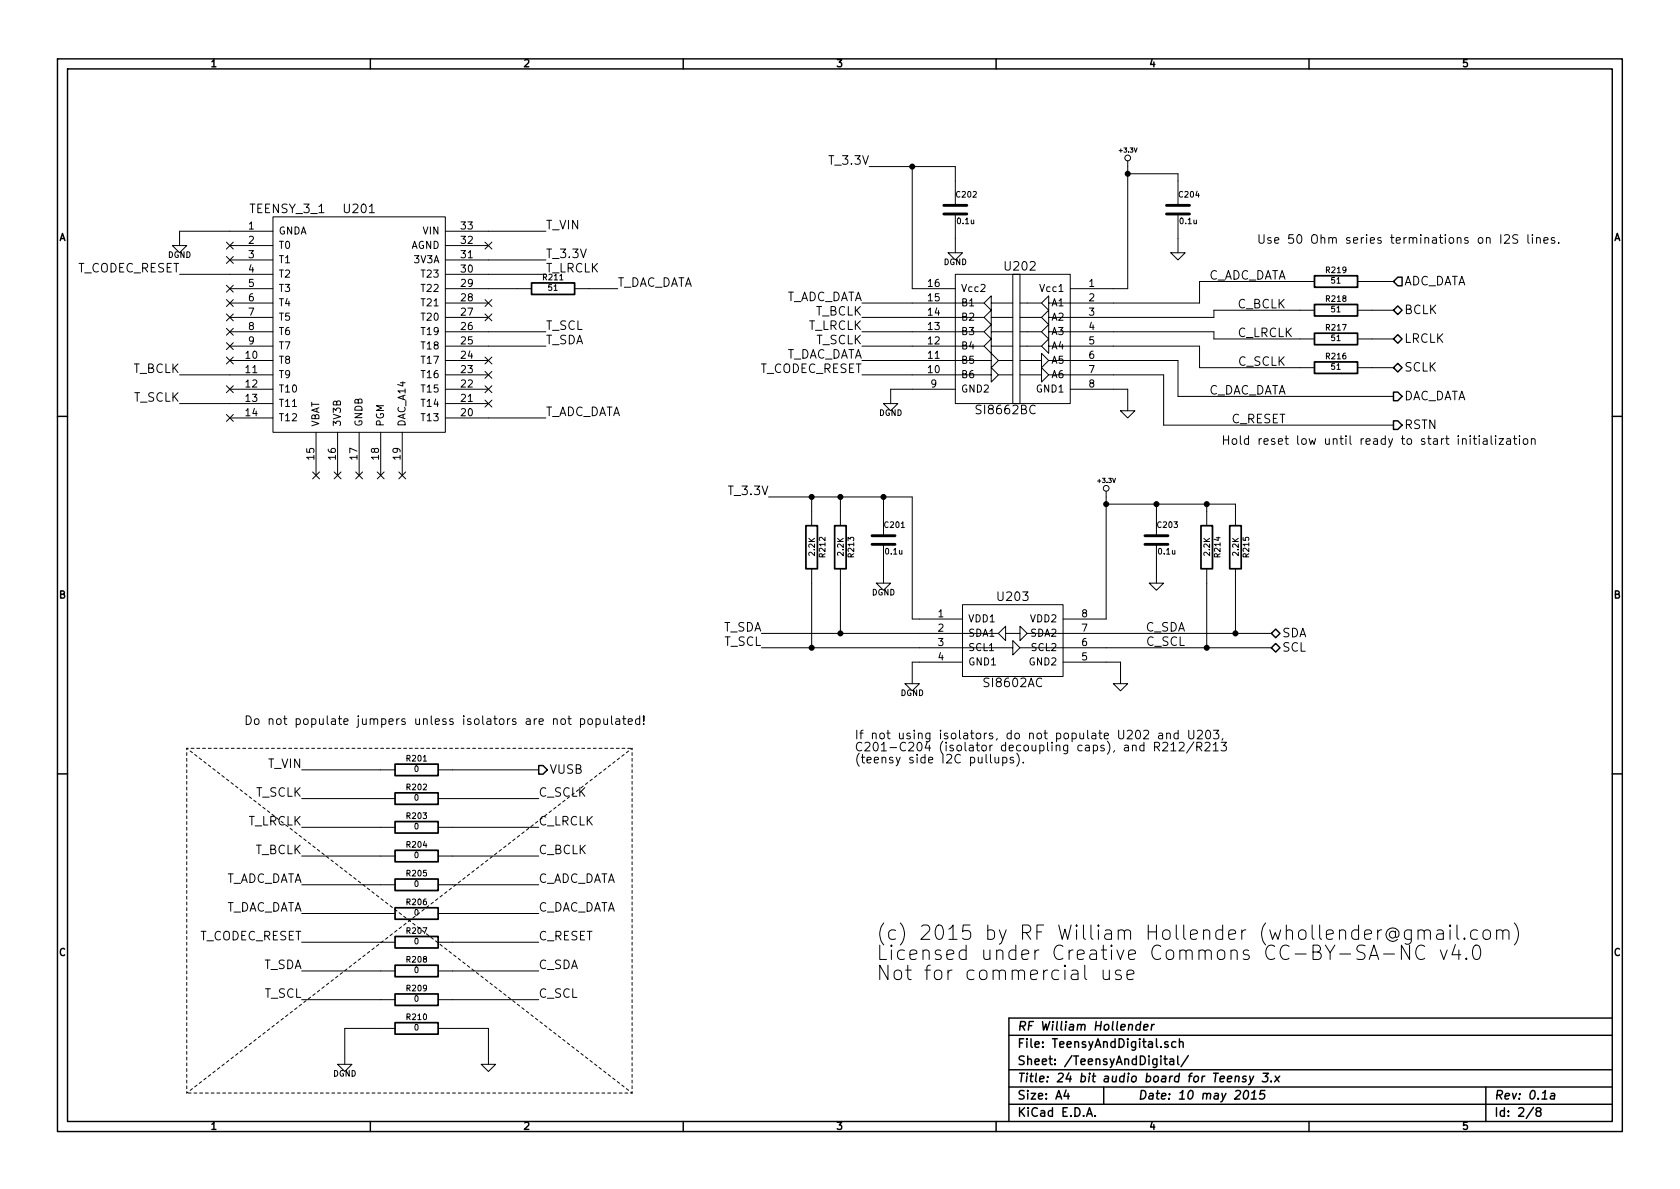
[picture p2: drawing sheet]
<svg xmlns="http://www.w3.org/2000/svg" width="297mm" height="210mm" viewBox="0 0 297 210" stroke-linecap="round" stroke-linejoin="round" font-family="sans-serif">
<g fill="none" stroke="#000" stroke-width=".25">
<path d="M10.2 10.4h276.6v189.7h-276.6zM11.9 12.2h273.2v186.1h-273.2zM65.5 10.4v1.8M120.8 10.4v1.8M176.1 10.4v1.8M231.4 10.4v1.8M246.4 59.9l.7-.7 .8 .7-.8 .8zM246.4 54.9l.7-.8 .8 .8-.8 .7zM247.1 49h.8v1.5h-.8l-.7-.7zM10.2 73.6h1.7M246.4 65l.7-.7 .8 .7-.8 .8zM246.4 69.3h.7l.8 .8-.8 .8h-.7z"/>
<path d="M246.4 74.4h.7l.8 .8-.8 .7h-.7zM285.1 73.6h1.7M224.8 112l.8-.8 .7 .8-.7 .8zM225.6 113.8l.7 .7-.7 .8-.8-.8zM10.2 136.8h1.7M95.2 135.4h.8l.8 .7-.8 .8h-.8zM285.1 136.8h1.7M65.5 198.3v1.8M120.8 198.3v1.8M176.1 198.3v1.8M178.4 183.1h106.7M178.4 189.2h106.7"/>
<path d="M178.4 195.3h106.7M178.4 192.2h106.7M188.5 192.8l-.4 1h1M188.8 193.3v1.1M192.1 197.4l.5-1.5 .5 1.5M192.3 197h.7M193.6 197.3v.1M195.1 192.2v3.1M201.6 181.2l-.1-.1a.52 .52 0 0 0-.6 .4v.5l.2 .2 .4-.1M201.7 180.6l-.2 1.6M202.2 181.7l.8-.2-.1-.3h-.6l-.1 .8 .2 .2 .4-.1M203.7 181.1l-.2 1.1"/>
<path d="M204.1 181.1l-.3 .1-.2 .3M205.3 186.7v.2M205.3 187.2v1.1M205.8 187.2h.6M206 186.7v1.4l.4 .2M206.5 184.3l-.4-.1-.2 .2 .1 .2 .5 .2v.3h-.6M206.9 187.3h.5l.1 1M207.5 187.6l-.5 .1a.3 .3 0 0 0-.2 .3 .3 .3 0 0 0 .2 .3l.5-.1M207.9 184.3a.48 .48 0 0 0-.7 0v.8l.3 .1 .4-.1M208.2 186.7v1.4l.3 .2M208.5 184.3h.1a.36 .36 0 0 1 .6 .1v.8M208.5 183.7v1.5"/>
<path d="M210.1 186.7l-1.3 1.9M217 190.8l.8-.1-.1-.3h-.6l-.1 .7 .2 .2 .4-.1M218.4 190.4l.3-.1 .3 .1v.9M218.5 190.3l-.2 1M220.1 193l.3-.2a.88 .88 0 0 1-.3 1.6l-.2-.3a1.19 1.19 0 0 1 .2-1.1zM220.3 190.4l-.3-.1-.3 .3 .2 .2 .4 .1v.2l-.2 .2-.5-.1M221 190.3l.2 1M221.2 194.4h.9M221.3 193.3l.5-.5-.1 1.6M221.7 190.3l-.7 1.4-.2 .1M223.3 189.8h1l-.6 .6h.4l.1 .3-.1 .3-.3 .3-.6-.1M223.6 192.8h-.7l-.1 .8 .2-.2 .5 .1 .1 .2-.1 .5-.3 .2-.5-.2"/>
<path d="M224.7 191.2v.1M225.5 190.3l.6 1M226.3 190.3l-1 1M231.4 198.3v1.8M262.7 192.2v6.1M271.1 195.8l-1.3 2M271.9 196.5l-.3-.2 .1-.3a.48 .48 0 0 1 .7 0l.1 .3-.2 .2h-.4l-.3 .3 .1 .5 .2 .1h.3l.3-.3v-.3l-.3-.3M274.2 193.4h.6v1M274.9 193.7a.69 .69 0 0 0-.8 .3v.3l.2 .1 .5-.1M285.1 180h-106.7v18.3"/>
</g>
<g fill="none" stroke="#000" stroke-width=".18">
<path d="M48.3 38.3h30.4v38.1h-30.4zM153.7 29.5h15.2v6.8M161.3 29.5v21.5h7.6M168.9 37.8v6.9M199.4 28.4v22.6h-10.2M199.4 30.7h8.9v5.6M208.3 37.8v6.9M30.5 43.4h2.5l-1.3 1.3zM31.7 48.5h16.6M40 42.8l1.2 1.2M40 45.4l1.2 1.2M40 50.4l1.2 1.3"/>
<path d="M40 55.5l1.2 1.2M40 58.1l1.2 1.2M40 53l1.2 1.2M40.6 43.4h7.7M40.6 46h7.7M40.6 51h7.7M40.6 53.6h7.7M40.6 56.1h7.7M40.6 58.7h7.7M41.2 42.8l-1.2 1.2M41.2 45.4l-1.2 1.2M41.2 50.4l-1.2 1.3"/>
<path d="M41.2 55.5l-1.2 1.2M41.2 58.1l-1.2 1.2M41.2 53l-1.2 1.2M48.3 40.9h-16.6v2.5M78.7 40.9h17.8M78.7 43.4h7.7M78.7 46h17.8M78.7 48.5h17.8M78.7 51h15.3M78.7 53.6h7.7M78.7 56.1h7.7M78.7 58.7h17.8"/>
<path d="M85.8 55.5l1.2 1.2M85.8 53l1.2 1.2M85.8 42.8l1.2 1.2M87 53l-1.2 1.2M87 55.5l-1.2 1.2M87 42.8l-1.2 1.2M101.6 51h7.6M152.4 53.6h21.6M152.4 56.1h21.6M152.4 58.7h21.6M167.6 44.7h2.6l-1.3 1.3zM168.9 48.5h20.3v22.9h-20.3z"/>
<path d="M175.3 58.7v-1.3l-1.3 1.3 1.3 1.2v-1.2h3.8M175.3 56.1v-1.2l-1.3 1.2 1.3 1.3v-1.3h3.8M175.3 53.6v-1.3l-1.3 1.3 1.3 1.3v-1.3h3.8M179.1 48.5h1.2v22.9h-1.2zM180.3 53.6h3.8M180.3 56.1h3.8M180.3 58.7h3.8M185.4 58.7v-1.3l-1.3 1.3 1.3 1.2v-1.2h29.2v1.2h17.8M207 44.7h2.5l-1.2 1.3zM232.4 54.9h-17.8v1.2h-29.2v1.3l-1.3-1.3 1.3-1.2v1.2M232.4 49.8h-20.3v3.8h-26.7v1.3l-1.3-1.3 1.3-1.3v1.3M240 59.9h6.4"/>
<path d="M240 54.9h6.4M240 49.8h6.4M266 41.7l.2-.2h.4l.2 .2 .1 .2-.1 .3-.8 .8h.9M268.4 41.6a.62 .62 0 0 0-.9 .1v.4l.8 .3v.5a.68 .68 0 0 1-.8 0M270.2 41.5v1.3l.2 .2M270.9 41.5v.2M270.9 42v1M271.7 42.2l.1-.1a.36 .36 0 0 1 .5 .1v.8M271.7 42v1M273 42.5l.7-.1-.1-.3-.4-.1-.2 .2v.7h.6M274.9 42.1l-.4-.1-.2 .2v.2l.6 .2v.3h-.6M275.6 42.9v.1"/>
<path d="M31.7 66.3h16.6M31.7 71.4h16.6M40 73.3l1.2 1.2M40 68.2l1.2 1.2M40 63.1l1.2 1.3M40 60.6l1.2 1.2M40.6 61.2h7.7M40.6 63.7h7.7M40.6 73.9h7.7M40.6 68.8h7.7M41.2 73.3l-1.2 1.2M41.2 68.2l-1.2 1.2"/>
<path d="M41.2 63.1l-1.2 1.3M41.2 60.6l-1.2 1.2M55.9 76.4v7.7M59.7 76.4v7.7M63.5 76.4v7.7M67.3 76.4v7.7M71.1 76.4v7.7M78.7 61.2h17.8M78.7 63.7h7.7M78.7 73.9h17.8M78.7 66.3h7.7M78.7 71.4h7.7"/>
<path d="M78.7 68.8h7.7M85.8 70.8l1.2 1.2M85.8 68.2l1.2 1.2M85.8 65.7l1.2 1.2M85.8 63.1l1.2 1.3M87 68.2l-1.2 1.2M87 70.8l-1.2 1.2M87 65.7l-1.2 1.2M87 63.1l-1.2 1.3M152.4 66.3h22.9v1.3l1.2-1.3-1.2-1.3v1.3M152.4 63.7h22.9v1.3l1.2-1.3-1.2-1.2v1.2M152.4 61.2h21.6"/>
<path d="M156.2 71.4h2.5l-1.2 1.2zM168.9 68.8h-11.4v2.6M175.3 61.2v-1.3l-1.3 1.3 1.3 1.3v-1.3h3.8M176.5 63.7h2.6M176.5 66.3h2.6M180.3 66.3h3.8v1.3l1.3-1.3-1.3-1.3v1.3M180.3 63.7h3.8v1.3l1.3-1.3-1.3-1.2v1.2M180.3 61.2h3.8M185.4 61.2v-1.3l-1.3 1.3 1.3 1.3v-1.3h26.7v3.8h20.3M188 63.7h20.3v6.4h38.1M188 66.3h17.7v8.9h40.7M189.2 68.8h10.2v3.8"/>
<path d="M198.1 72.6h2.6l-1.3 1.3zM216.3 77.1v1.5M216.3 77.8h.9M217.2 77.1v1.5M217.9 77.7l.3-.1 .4 .1v.8l-.2 .1-.5-.1zM219.3 77.1v1.3l.2 .2M220.8 77.6a.48 .48 0 0 0-.7 .1v.8l.2 .1 .5-.1M220.8 77.1v1.5M222.6 77.6v1M223.1 77.6h-.3l-.2 .3M223.5 78.1l.7-.2v-.3h-.5l-.2 .2 .1 .7h.6M240 65h6.4"/>
<path d="M268.7 77.1v.1M268.7 77.6v1M269.4 77.7l.2-.1 .5 .1v.8l-.3 .1-.4-.1zM270.8 77.7v-.1a.36 .36 0 0 1 .6 .2v.8M270.8 77.6v1M55.3 83.5l1.2 1.2M56.5 83.5l-1.2 1.2M59.1 83.5l1.2 1.2M60.3 83.5l-1.2 1.2M62.9 83.5l1.2 1.2M64.1 83.5l-1.2 1.2M66.7 83.5l1.2 1.2"/>
<path d="M67.9 83.5l-1.2 1.2M70.5 83.5l1.2 1.2M71.7 83.5l-1.2 1.2M135.9 87.9h25.4v21.6h8.9M143.5 87.9v5.1M148.6 87.9v5.1M156.2 87.9v6.8M156.2 96.3v6.8M195.6 86.9v22.6h-7.6M195.6 89.1h22.8v3.9M204.5 89.1v5.6M204.5 96.3v6.8"/>
<path d="M213.4 89.1v3.9M134.6 112h41.9l1.3-1.3v2.6l-1.3-1.3M134.6 114.5h44.5v-1.2l1.2 1.2-1.2 1.3v-1.3M143.5 100.6v13.9M148.6 100.6v11.4M154.9 103.1h2.6l-1.3 1.3zM170.2 106.9h17.8v12.7h-17.8zM170.2 117.1h-8.9v3.8M177.8 112h2.5v-1.3l1.3 1.3-1.3 1.3v-1.3M180.3 114.5h44.5M181.6 112h43.2M188 117.1h10.1v3.8"/>
<path d="M203.2 103.1h2.5l-1.2 1.3zM213.4 100.6v13.9M218.4 100.6v11.4M53.3 136.1h16.5M77.5 136.1h17.7M99.2 127.2l.3-.1 .4 .1v.8l-.2 .1-.5-.1zM100.4 127.1h.6M100.6 126.6v1.3l.4 .2M102.6 127.2a.48 .48 0 0 1 .7 0v.8l-.2 .1-.5-.1M102.6 127.1v1.5M104 127.2l.2-.1 .5 .1v.8l-.3 .1-.4-.1zM105.4 127.2a.48 .48 0 0 1 .6 0v.8l-.2 .1-.4-.1"/>
<path d="M105.4 127.1v1.5M106.8 127.1v.8a.39 .39 0 0 0 .6 .1M107.4 127.1v1M108.1 126.6v1.3l.3 .2M108.9 127.2h.6l.1 .9M109.6 127.5h-.5a.3 .3 0 0 0-.3 .3 .3 .3 0 0 0 .3 .3l.5-.1M110.1 127.1h.6M110.3 126.6v1.3l.4 .2M111.1 127.6l.7-.1-.1-.3-.4-.1-.2 .2 .1 .7h.5M113.1 127.2a.48 .48 0 0 0-.7 0v.8l.3 .1 .4-.1M113.1 126.6v1.5M113.8 128v.1"/>
<path d="M113.8 126.6v.9M160 120.9h2.6l-1.3 1.3zM175.9 133.9v.8a.39 .39 0 0 0 .7 .1M176.6 133.9v1M177.3 134a.48 .48 0 0 1 .7 .1v.7l-.3 .1-.4-.1M177.3 133.9v1.5M179.2 134l-.4-.1-.2 .2 .1 .2 .5 .2v.3h-.6M179.8 133.2a1.75 1.75 0 0 1 0 2.3M180.9 134.8v.1M196.8 120.9h2.6l-1.3 1.3zM202.2 129.3l.2-.2h.4l.2 .2 .1 .3-.1 .2-.8 .9h.9M204.1 132.1l.8-.1 .1-.2v-.4l-.3-.1h-.6v1.5"/>
<path d="M204.5 132.1l.5 .7M204.9 129.7h.6l.1 1M205.6 130l-.5 .1a.3 .3 0 0 0-.3 .3 .3 .3 0 0 0 .3 .3l.5-.1M205.6 131.4l.2-.1h.4l.2 .1 .1 .3-.1 .2-.9 .9h1M206.3 129.8v-.1a.36 .36 0 0 1 .6 .2v.8M206.3 129.6v1.1M207 131.7l.5-.4v1.5M207 132.8h.9M208.3 129.7a.48 .48 0 0 0-.7 .1v.7l.3 .2 .4-.1M208.3 129.1v1.6M208.5 131.4l.2-.1h.4l.2 .1 .1 .3-.1 .2-.9 .9h1M210.2 129.1v1.3l.3 .3h.3l.3-.3v-1.3"/>
<path d="M211.1 131.2l-1.3 2M211.6 132.1l.7-.1 .2-.2-.1-.4-.2-.1h-.6v1.5M211.7 129.3l.2-.2h.4l.2 .2 .1 .3-.1 .2-.8 .9h.9M212 132.1l.5 .7M213.1 131.4l.2-.1h.3l.3 .1v.3v.2l-.9 .9h.9M213.3 129.3l.2-.2a.86 .86 0 0 1 .6 .8 .86 .86 0 0 1-.4 .8 .81 .81 0 0 1-.4-1.4zM214.5 131.7l.5-.4v1.5M214.5 132.8h.9M214.6 129.1h.9l-.5 .6 .4 .2v.6l-.2 .2-.6-.2M215.9 131.3h.9l-.5 .5 .5 .2v.7l-.3 .1-.6-.1M216.2 130.6l-.1 .3M53.3 156.5h16.5"/>
<path d="M53.3 151.4h16.5M53.3 146.3h16.5M53.3 141.2h16.5M77.5 156.5h17.7M77.5 151.4h17.7M77.5 146.3h17.7M77.5 141.2h17.7M53.3 176.8h16.5M53.3 171.7h16.5M53.3 166.6h16.5M53.3 161.5h16.5M77.5 176.8h17.7"/>
<path d="M77.5 171.7h17.7M77.5 166.6h17.7M77.5 161.5h17.7M195 171.5v1.4a.62 .62 0 0 0 1.1 .1M196.1 171.5v1.7M198.2 171.7l-.6-.2-.4 .4 .1 .4 .9 .2 .1 .2-.1 .4-.3 .1-.7-.1M199.3 172.4l1.2-.2-.1-.5-.8-.2-.3 .4v1l.1 .2 .2 .1 .8-.1M242.1 169.7l.8-2.6 .9 2.6M242.3 169h1.2M244.6 168.7h2M249.2 167.1v2.6l-1.4-2.6v2.6M249.5 164.4v2.1a.71 .71 0 0 1-1.1 .3"/>
<path d="M249.5 164.6l-.7-.2-.4 .3-.1 .2v.7l.1 .3a.85 .85 0 0 0 1.1 .1M250.7 164.7a.64 .64 0 0 1 1.1 .1v1.3M250.7 164.4v1.7M251.8 164.8l.1-.2a.62 .62 0 0 1 1 .2v1.3M251.9 167.4a.94 .94 0 0 0-1.1-.2 .94 .94 0 0 0-.5 1 1.09 1.09 0 0 0 .3 1.2 1.09 1.09 0 0 0 1.2 .2l.1-.2M254.1 164.6l.2-.2 .8 .2 .1 .2v1.3M254.7 168l.6 1.7 .6-1.7M255.2 165l-.9 .1a.5 .5 0 0 0-.3 .5 .5 .5 0 0 0 .3 .5l.9-.1M256.4 163.6l-.1 .1 .1 .1 .1-.1-.1-.1v.2M256.4 164.4v1.7M257.3 167l-.6 1.8h1.6M257.6 163.6v2.2l.1 .2 .3 .1"/>
<path d="M257.9 168v1.7M258.9 165.9l.2 .1-.2 .1-.1-.1 .1-.1v.2M259.3 169.4l.1 .2-.1 .1-.2-.1 .2-.2v.3M260.7 167.3a.59 .59 0 0 1 1 .3 1.48 1.48 0 0 1-.5 2.1 .59 .59 0 0 1-.7-.5 1.99 1.99 0 0 1 .2-1.9zM261.2 164.6l-.7-.2-.4 .3-.1 .2v.7l.1 .3a.85 .85 0 0 0 1.1 .1M262.3 164.7a.69 .69 0 0 1 1.2 .2v.7a.68 .68 0 0 1-.6 .5 .68 .68 0 0 1-.7-.5v-.7zM264.6 164.7a.64 .64 0 0 1 1.1 .1v1.3M264.6 164.4v1.7M265.7 164.8l.1-.2a.62 .62 0 0 1 1 .2v1.3M267.7 163.2a2.9 2.9 0 0 1 0 3.9M59.7 188.2h2.5l-1.2 1.3zM69.8 181.9h-8.8v6.3"/>
<path d="M77.5 181.9h8.9v6.3M85.1 188.2h2.5l-1.2 1.3z"/>
<circle cx="199.4" cy="27.9" r=".51"/>
<circle cx="195.6" cy="86.4" r=".51"/>
</g>
<g fill="none" stroke="#000" stroke-width=".3">
<path d="M94 50h7.6v2.1h-7.6zM232.4 58.9h7.6v2.1h-7.6zM232.4 53.8h7.6v2.1h-7.6zM232.4 48.8h7.6v2h-7.6zM232.4 64h7.6v2h-7.6zM142.5 93h2v7.6h-2zM147.6 93h2v7.6h-2zM212.3 93h2.1v7.6h-2.1zM217.4 93h2.1v7.6h-2.1zM69.8 135.1h7.7v2.1h-7.7zM69.8 155.4h7.7v2.1h-7.7zM69.8 150.4h7.7v2h-7.7z"/>
<path d="M69.8 145.3h7.7v2h-7.7zM69.8 140.2h7.7v2h-7.7zM69.8 175.8h7.7v2h-7.7zM69.8 170.7h7.7v2h-7.7zM69.8 165.6h7.7v2h-7.7zM69.8 160.5h7.7v2.1h-7.7zM69.8 180.8h7.7v2.1h-7.7z"/>
</g>
<path d="M166.9 37.8h4M166.9 36.3h4M206.2 37.8h4.1M206.2 36.3h4.1M154.2 96.3h4M154.2 94.7h4M202.4 96.3h4.1M202.4 94.7h4.1" fill="none" stroke="#000" stroke-width=".51"/>
<g fill="#000" stroke="#000" stroke-width=".25">
<circle cx="161.3" cy="29.5" r=".41"/>
<circle cx="199.4" cy="30.7" r=".41"/>
<circle cx="143.5" cy="87.9" r=".41"/>
<circle cx="148.6" cy="87.9" r=".41"/>
<circle cx="156.2" cy="87.9" r=".41"/>
<circle cx="195.6" cy="89.1" r=".41"/>
<circle cx="204.5" cy="89.1" r=".41"/>
<circle cx="213.4" cy="89.1" r=".41"/>
<circle cx="143.5" cy="114.5" r=".41"/>
<circle cx="148.6" cy="112" r=".41"/>
<circle cx="213.4" cy="114.5" r=".41"/>
<circle cx="218.4" cy="112" r=".41"/>
</g>
<path d="M33 132.3h78.8M33 132.3l78.8 61M111.8 132.3v61M33 193.3v-61M33 193.3l78.8-61M111.8 193.3h-78.8" fill="none" stroke="#000" stroke-width=".18" stroke-dasharray=".5" stroke-dashoffset=".3"/>
<g font-size="3.5">
<text x="154.9" y="166.4">(c) 2015 by RF William Hollender (whollender@gmail.com)</text>
<text x="154.9" y="169.9">Licensed under Creative Commons CC-BY-SA-NC v4.0</text>
<text x="154.9" y="173.5">Not for commercial use</text>
</g>
<g font-size="2.1">
<text x="146.8" y="29.2">T_3.3V</text>
<text x="44.2" y="37.8">TEENSY_3_1</text>
<text x="61" y="37.8">U201</text>
<text x="96.5" y="40.6">T_VIN</text>
<text x="96.5" y="45.7">T_3.3V</text>
<text x="177.8" y="47.9">U202</text>
<text x="222.2" y="43.2">Use 50 Ohm series terminations on I2S lines.</text>
<text x="13.4" y="48.3">T_CODEC_RESET</text>
<text x="96.5" y="48.3">T_LRCLK</text>
<text x="109.2" y="50.8">T_DAC_DATA</text>
<text x="138.3" y="53.3">T_ADC_DATA</text>
<text x="213" y="49.5">C_ADC_DATA</text>
<text x="248.3" y="50.5">ADC_DATA</text>
<text x="96.5" y="58.4">T_SCL</text>
<text x="142.7" y="58.4">T_LRCLK</text>
<text x="144" y="55.9">T_BCLK</text>
<text x="218.7" y="59.7">C_LRCLK</text>
<text x="218.7" y="54.6">C_BCLK</text>
<text x="248.3" y="55.6">BCLK</text>
<text x="96.5" y="61">T_SDA</text>
<text x="138.3" y="63.5">T_DAC_DATA</text>
<text x="144.1" y="61">T_SCLK</text>
<text x="218.8" y="64.8">C_SCLK</text>
<text x="248.3" y="60.7">LRCLK</text>
<text x="248.3" y="65.8">SCLK</text>
<text x="23.4" y="66">T_BCLK</text>
<text x="23.5" y="71.1">T_SCLK</text>
<text x="134" y="66">T_CODEC_RESET</text>
<text x="213" y="69.8">C_DAC_DATA</text>
<text x="248.3" y="70.9">DAC_DATA</text>
<text x="96.5" y="73.7">T_ADC_DATA</text>
<text x="172.9" y="73.3">SI8662BC</text>
<text x="217.6" y="74.9">C_RESET</text>
<text x="248.3" y="75.9">RSTN</text>
<text x="225.3" y="78.7">Hold reset low until ready to start initialization</text>
<text x="129.1" y="87.6">T_3.3V</text>
<text x="176.5" y="106.3">U203</text>
<text x="127.7" y="111.8">T_SDA</text>
<text x="202.4" y="111.8">C_SDA</text>
<text x="226.7" y="112.8">SDA</text>
<text x="127.9" y="114.3">T_SCL</text>
<text x="202.6" y="114.3">C_SCL</text>
<text x="226.7" y="115.3">SCL</text>
<text x="174.2" y="121.6">SI8602AC</text>
<text x="43.2" y="128.3">Do not populate jumpers unless isolators are not populated!</text>
<text x="151.1" y="130.8">If not using isolators, do not populate U202 and U203,</text>
<text x="47.3" y="135.9">T_VIN</text>
<text x="97.2" y="136.9">VUSB</text>
<text x="151.1" y="132.9">C201-C204 (isolator decoupling caps), and R212/R213</text>
<text x="151.1" y="135.1">(teensy side I2C pullups).</text>
<text x="45.1" y="141">T_SCLK</text>
<text x="95.2" y="141">C_SCLK</text>
<text x="43.7" y="146">T_LRCLK</text>
<text x="95.2" y="146">C_LRCLK</text>
<text x="45" y="151.1">T_BCLK</text>
<text x="95.2" y="151.1">C_BCLK</text>
<text x="39.2" y="156.2">T_ADC_DATA</text>
<text x="39.2" y="161.3">T_DAC_DATA</text>
<text x="95.2" y="156.2">C_ADC_DATA</text>
<text x="95.2" y="161.3">C_DAC_DATA</text>
<text x="35" y="166.4">T_CODEC_RESET</text>
<text x="95.2" y="166.4">C_RESET</text>
<text x="46.4" y="171.4">T_SDA</text>
<text x="95.2" y="171.4">C_SDA</text>
<text x="46.6" y="176.5">T_SCL</text>
<text x="95.2" y="176.5">C_SCL</text>
<text x="179.9" y="185.4">File: TeensyAndDigital.sch</text>
<text x="179.9" y="182.3">RF William Hollender</text>
<text x="179.9" y="191.5">Title: 24 bit audio board for Teensy 3.x</text>
<text x="179.9" y="188.4">Sheet: /TeensyAndDigital/</text>
<text x="179.9" y="197.6">KiCad E.D.A.</text>
<text x="179.9" y="194.5">Size: A4</text>
<text x="201.2" y="194.5">Date: 10 may 2015</text>
<text x="264.2" y="194.5">Rev: 0.1a</text>
<text x="264.2" y="197.6">Id: 2/8</text>
</g>
<g font-size="1.8">
<text x="37.3" y="11.9">1</text>
<text x="92.7" y="11.9">2</text>
<text x="148" y="11.9">3</text>
<text x="203.3" y="11.9">4</text>
<text x="258.6" y="11.9">5</text>
<text x="44" y="40.6">1</text>
<text x="49.3" y="41.5">GNDA</text>
<text x="74.8" y="41.5">VIN</text>
<text x="81.6" y="40.6">33</text>
<text x="10.4" y="42.7">A</text>
<text x="44" y="43.2">2</text>
<text x="44" y="45.7">3</text>
<text x="49.3" y="44.1">T0</text>
<text x="49.3" y="46.6">T1</text>
<text x="72.5" y="44.1">AGND</text>
<text x="73.3" y="46.6">3V3A</text>
<text x="81.6" y="45.7">31</text>
<text x="81.6" y="43.2">32</text>
<text x="285.3" y="42.7">A</text>
<text x="44" y="48.3">4</text>
<text x="44" y="50.8">5</text>
<text x="44" y="53.3">6</text>
<text x="49.3" y="49.1">T2</text>
<text x="49.3" y="51.7">T3</text>
<text x="74.7" y="49.1">T23</text>
<text x="74.7" y="51.7">T22</text>
<text x="81.6" y="48.3">30</text>
<text x="81.6" y="53.3">28</text>
<text x="81.6" y="50.8">29</text>
<text x="164.1" y="53.3">15</text>
<text x="164.1" y="50.8">16</text>
<text x="169.9" y="51.7">Vcc2</text>
<text x="184.1" y="51.7">Vcc1</text>
<text x="192.6" y="50.8">1</text>
<text x="192.6" y="53.3">2</text>
<text x="44" y="55.9">7</text>
<text x="44" y="58.4">8</text>
<text x="49.3" y="54.2">T4</text>
<text x="49.3" y="56.8">T5</text>
<text x="49.3" y="59.3">T6</text>
<text x="74.7" y="59.3">T19</text>
<text x="74.7" y="56.8">T20</text>
<text x="74.7" y="54.2">T21</text>
<text x="81.6" y="58.4">26</text>
<text x="81.6" y="55.9">27</text>
<text x="164.1" y="58.4">13</text>
<text x="164.1" y="55.9">14</text>
<text x="169.9" y="59.3">B3</text>
<text x="169.9" y="56.8">B2</text>
<text x="169.9" y="54.2">B1</text>
<text x="186" y="54.2">A1</text>
<text x="186" y="56.8">A2</text>
<text x="186" y="59.3">A3</text>
<text x="192.6" y="55.9">3</text>
<text x="192.6" y="58.4">4</text>
<text x="43.5" y="63.5">10</text>
<text x="44" y="61">9</text>
<text x="49.3" y="61.8">T7</text>
<text x="49.3" y="64.4">T8</text>
<text x="74.7" y="64.4">T17</text>
<text x="74.7" y="61.8">T18</text>
<text x="81.6" y="63.5">24</text>
<text x="81.6" y="61">25</text>
<text x="164.1" y="63.5">11</text>
<text x="164.1" y="61">12</text>
<text x="169.9" y="64.4">B5</text>
<text x="169.9" y="61.8">B4</text>
<text x="186" y="61.8">A4</text>
<text x="186" y="64.4">A5</text>
<text x="192.6" y="61">5</text>
<text x="192.6" y="63.5">6</text>
<text x="43.5" y="66">11</text>
<text x="43.5" y="68.6">12</text>
<text x="43.5" y="71.1">13</text>
<text x="49.3" y="66.9">T9</text>
<text x="49.3" y="69.5">T10</text>
<text x="74.7" y="69.5">T15</text>
<text x="74.7" y="66.9">T16</text>
<text x="81.6" y="71.1">21</text>
<text x="81.6" y="68.6">22</text>
<text x="81.6" y="66">23</text>
<text x="164.1" y="66">10</text>
<text x="164.6" y="68.6">9</text>
<text x="169.9" y="69.5">GND2</text>
<text x="169.9" y="66.9">B6</text>
<text x="183.3" y="69.5">GND1</text>
<text x="186" y="66.9">A6</text>
<text x="192.6" y="66">7</text>
<text x="192.6" y="68.6">8</text>
<text x="43.5" y="73.7">14</text>
<text x="49.3" y="72">T11</text>
<text x="49.3" y="74.5">T12</text>
<text x="56.5" y="75.4" transform="rotate(-90 56.5 75.4)">VBAT</text>
<text x="60.3" y="75.4" transform="rotate(-90 60.3 75.4)">3V3B</text>
<text x="64.1" y="75.4" transform="rotate(-90 64.1 75.4)">GNDB</text>
<text x="67.9" y="75.4" transform="rotate(-90 67.9 75.4)">PGM</text>
<text x="71.8" y="75.4" transform="rotate(-90 71.8 75.4)">DAC_A14</text>
<text x="74.7" y="74.5">T13</text>
<text x="74.7" y="72">T14</text>
<text x="81.6" y="73.7">20</text>
<text x="55.6" y="81.2" transform="rotate(-90 55.6 81.2)">15</text>
<text x="59.4" y="81.2" transform="rotate(-90 59.4 81.2)">16</text>
<text x="63.2" y="81.2" transform="rotate(-90 63.2 81.2)">17</text>
<text x="67.1" y="81.2" transform="rotate(-90 67.1 81.2)">18</text>
<text x="70.9" y="81.2" transform="rotate(-90 70.9 81.2)">19</text>
<text x="10.4" y="105.9">B</text>
<text x="285.3" y="105.9">B</text>
<text x="165.9" y="109.2">1</text>
<text x="165.9" y="111.8">2</text>
<text x="171.2" y="110.1">VDD1</text>
<text x="171.2" y="112.6">SDA1</text>
<text x="182.2" y="112.6">SDA2</text>
<text x="182.2" y="110.1">VDD2</text>
<text x="191.3" y="111.8">7</text>
<text x="191.3" y="109.2">8</text>
<text x="165.9" y="114.3">3</text>
<text x="165.9" y="116.8">4</text>
<text x="171.2" y="115.2">SCL1</text>
<text x="171.2" y="117.7">GND1</text>
<text x="182" y="117.7">GND2</text>
<text x="182.4" y="115.2">SCL2</text>
<text x="191.3" y="116.8">5</text>
<text x="191.3" y="114.3">6</text>
<text x="10.4" y="169.1">C</text>
<text x="285.3" y="169.1">C</text>
<text x="37.3" y="199.8">1</text>
<text x="92.7" y="199.8">2</text>
<text x="148" y="199.8">3</text>
<text x="203.3" y="199.8">4</text>
<text x="258.6" y="199.8">5</text>
</g>
<g font-size="1.4">
<text x="169.2" y="35">C202</text>
<text x="208.6" y="35">C204</text>
<text x="169.3" y="39.7">0.1u</text>
<text x="208.7" y="39.7">0.1u</text>
<text x="29.7" y="45.6">DGND</text>
<text x="166.8" y="46.9">DGND</text>
<text x="96.1" y="49.6">R211</text>
<text x="97" y="51.5">51</text>
<text x="234.5" y="53.4">R218</text>
<text x="234.5" y="48.3">R219</text>
<text x="235.4" y="50.2">51</text>
<text x="234.5" y="58.5">R217</text>
<text x="235.4" y="55.3">51</text>
<text x="234.5" y="63.6">R216</text>
<text x="235.4" y="65.4">51</text>
<text x="235.4" y="60.3">51</text>
<text x="155.4" y="73.6">DGND</text>
<text x="156.5" y="93.4">C201</text>
<text x="204.7" y="93.4">C203</text>
<text x="144.1" y="98.2" transform="rotate(-90 144.1 98.2)">2.2K</text>
<text x="146" y="98.4" transform="rotate(-90 146 98.4)">R212</text>
<text x="149.2" y="98.2" transform="rotate(-90 149.2 98.2)">2.2K</text>
<text x="151.1" y="98.4" transform="rotate(-90 151.1 98.4)">R213</text>
<text x="156.6" y="98.1">0.1u</text>
<text x="204.9" y="98.1">0.1u</text>
<text x="214" y="98.2" transform="rotate(-90 214 98.2)">2.2K</text>
<text x="215.8" y="98.4" transform="rotate(-90 215.8 98.4)">R214</text>
<text x="219" y="98.2" transform="rotate(-90 219 98.2)">2.2K</text>
<text x="220.9" y="98.4" transform="rotate(-90 220.9 98.4)">R215</text>
<text x="154.1" y="105.3">DGND</text>
<text x="159.2" y="123.1">DGND</text>
<text x="72" y="134.7">R201</text>
<text x="73.3" y="136.5">0</text>
<text x="72" y="139.8">R202</text>
<text x="73.3" y="141.6">0</text>
<text x="72" y="149.9">R204</text>
<text x="72" y="144.9">R203</text>
<text x="73.3" y="146.7">0</text>
<text x="72" y="155">R205</text>
<text x="73.3" y="151.8">0</text>
<text x="72" y="160.1">R206</text>
<text x="73.3" y="161.9">0</text>
<text x="73.3" y="156.9">0</text>
<text x="72" y="165.2">R207</text>
<text x="73.3" y="167">0</text>
<text x="72" y="170.3">R208</text>
<text x="73.3" y="172.1">0</text>
<text x="72" y="175.3">R209</text>
<text x="73.3" y="177.2">0</text>
<text x="72" y="180.4">R210</text>
<text x="73.3" y="182.3">0</text>
<text x="58.9" y="190.4">DGND</text>
</g>
<g font-size="1.1">
<text x="198" y="27">+3.3V</text>
<text x="194.2" y="85.4">+3.3V</text>
</g>
</svg>
